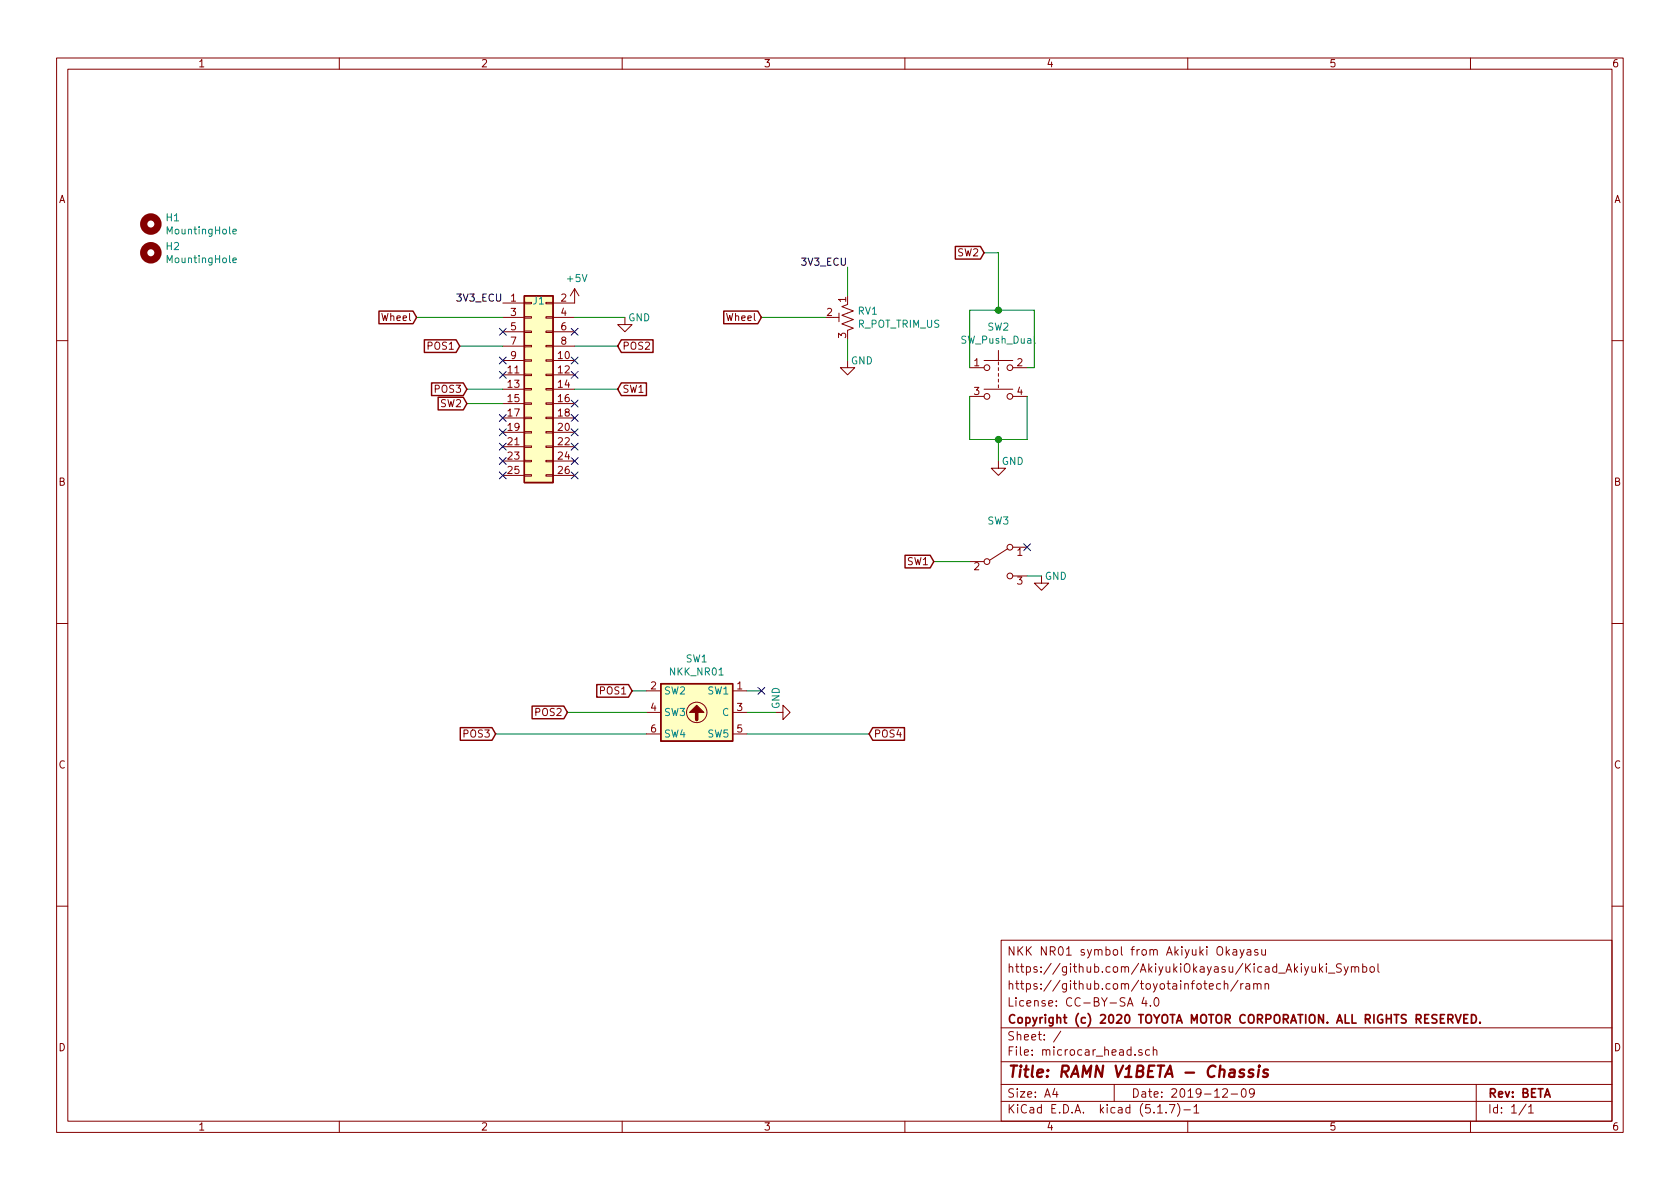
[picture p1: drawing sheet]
<svg xmlns="http://www.w3.org/2000/svg" width="297mm" height="210mm" viewBox="0 0 297 210" stroke-linecap="round" stroke-linejoin="round" font-family="sans-serif">
<g fill="none" stroke="#840000" stroke-width=".18">
<path d="M10 10.3h277v189.9h-277zM12 12.2h273v186.1h-273zM60 10.3v1.9M110 10.3v1.9M160 10.3v1.9M210 10.3v1.9M260 10.3v1.9M88.9 56.1h3.8M88.9 53.6h3.8M88.9 58.7h3.8M92.7 58.5h1.3v.3h-1.3zM92.7 56h1.3v.3h-1.3z"/>
<path d="M92.7 53.5h1.3v.2h-1.3zM96.5 58.5h1.3v.3h-1.3zM96.5 56h1.3v.3h-1.3zM96.5 53.5h1.3v.2h-1.3zM97.8 56.1h3.8M97.8 58.7h3.8M101.6 51l-.8 1.3M101.6 51v2.6h-3.8M101.6 51l.8 1.3M110.5 56.1v1.3h1.3l-1.3 1.3-1.3-1.3h1.3M147.3 56.1h1M148.3 55.4v1.5"/>
<path d="M149.9 53.8l-1.1 .4 2.1 .8-2.1 .7 2.1 .8-2.1 .8 2.1 .7-1 .4M10 60.2h2M88.9 63.7h3.8M88.9 66.3h3.8M88.9 68.8h3.8M88.9 71.4h3.8M88.9 73.9h3.8M88.9 76.4h3.8M88.9 79h3.8M88.9 61.2h3.8M92.7 73.8h1.3v.2h-1.3zM92.7 76.3h1.3v.3h-1.3z"/>
<path d="M92.7 78.9h1.3v.2h-1.3zM92.7 71.2h1.3v.3h-1.3zM92.7 66.2h1.3v.2h-1.3zM92.7 63.6h1.3v.3h-1.3zM92.7 61.1h1.3v.2h-1.3zM92.7 68.7h1.3v.3h-1.3zM96.5 73.8h1.3v.2h-1.3zM96.5 76.3h1.3v.3h-1.3zM96.5 78.9h1.3v.2h-1.3zM96.5 71.2h1.3v.3h-1.3zM96.5 66.2h1.3v.2h-1.3zM96.5 63.6h1.3v.3h-1.3z"/>
<path d="M96.5 61.1h1.3v.2h-1.3zM96.5 68.7h1.3v.3h-1.3zM97.8 63.7h3.8M97.8 66.3h3.8M97.8 68.8h3.8M97.8 71.4h3.8M97.8 73.9h3.8M97.8 76.4h3.8M97.8 79h3.8M97.8 61.2h3.8M149.9 63.7v1.3h1.2l-1.2 1.3-1.3-1.3h1.3M171.4 65h2.6"/>
<path d="M171.4 70.1h2.6M174 63.7h5.1M174 68.8h5.1M176.5 62v1.7M176.5 64v.5M176.5 65v.5M176.5 66v.5M176.5 67.1v.5M176.5 68.1v.5M179.1 65h2.5M179.1 70.1h2.5M285 60.2h2"/>
<path d="M88.9 81.5h3.8M88.9 84.1h3.8M92.7 81.4h1.3v.3h-1.3zM92.7 83.9h1.3v.3h-1.3zM96.5 81.4h1.3v.3h-1.3zM96.5 83.9h1.3v.3h-1.3zM97.8 81.5h3.8M97.8 84.1h3.8M171.4 99.3h2.6M176.5 81.5v1.3h1.3l-1.3 1.3-1.2-1.3h1.2M178.2 97l-3.2 2.1M179.1 96.8h2.5"/>
<path d="M10 110.3h2M179.1 101.8h2.5M184.1 101.8v1.3h1.3l-1.3 1.3-1.2-1.3h1.2M285 110.3h2M114.3 122.2h2.5M114.3 126h2.5M114.3 129.8h2.5M129.5 122.2h2.6M129.5 126h2.6M129.5 129.8h2.6M137.2 126h1.2v-1.3l1.3 1.3-1.3 1.2v-1.2M10 160.2h2"/>
<path d="M177 166.3h108v32h-108zM202.3 176.3l-.4 1.1h.9M202.6 176.9v1M203.4 177.8v.1M204.2 176.6l.2-.2a.8 .8 0 0 1 .5 .8 .8 .8 0 0 1-.5 .7l-.2-.1-.2-.4zM213.8 174.4l.7-.1v-.3l-.5-.1-.2 .2 .1 .7h.6M215.8 174l-.4-.1-.3 .3 .1 .6 .2 .1 .4-.1M216.5 174.1l.2-.2 .3 .1 .1 .9M216.5 173.4v1.5M216.8 167.4v1.5M217 168.3l.4 .6M217.4 167.9l-.6 .6"/>
<path d="M218 168h.6l.1 .9M218.7 168.3h-.5a.29 .29 0 0 0-.3 .3 .29 .29 0 0 0 .3 .3l.5-.1M218.9 173.3l-1.3 2M219.3 167.9l.3 1M219.4 173.9v1M219.8 173.9l-.4 .3M220 167.9l-.5 1.4-.2 .1M220.3 174h.6l.1 .9M220.5 168h.6l.1 .9M221 174.3l-.6 .1a.29 .29 0 0 0-.2 .2 .29 .29 0 0 0 .2 .3l.6-.1M221.2 168.3h-.5l-.3 .2 .3 .4 .5-.1M221.7 174.1l.2-.2 .3 .1 .1 .9"/>
<path d="M221.7 173.9v1M222.3 174.1a.36 .36 0 0 1 .3-.2 .36 .36 0 0 1 .4 .2v.8M222.4 168l-.4-.1-.2 .2 .1 .2 .5 .2v.3h-.6M223.1 167.9v.8a.39 .39 0 0 0 .6 .1M223.7 174.1l.2-.2 .3 .1 .1 .9M223.7 173.9v1M223.7 167.9v1M232 170.9v1h.4l.2-.1M232.6 170.9v1M233.3 170.4v1.5M233.5 171.4l.4 .5M233.9 170.9l-.6 .6"/>
<path d="M234.5 170.4v.2M234.5 170.9v1M234.9 172.1h1.1M237.2 170.5l-.6-.1-.3 .3 .1 .3 .7 .4v.4a.62 .62 0 0 1-.8 .1M237.6 170.9l.4 1M238.4 170.9l-.5 1.4-.3 .1M238.9 171.1l.2-.2 .4 .1 .1 .9M238.9 170.9v1M239.6 171.1a.36 .36 0 0 1 .3-.2 .36 .36 0 0 1 .3 .2v.8M240.9 171l.5-.1 .3 .3-.1 .6-.2 .1h-.5M240.9 170.4v1.5M242.3 171.1l.2-.2 .4 .2 .1 .5-.1 .3h-.4l-.2-.1z"/>
<path d="M243.6 170.4v1.3l.3 .2M285 160.2h2M60 198.3v1.9M110 198.3v1.9M160 198.3v1.9M177 194.8h108M177 191.8h108M177 187.8h108M177 181.8h108M186.5 192.5l-.4 1h1M186.8 193v1M187.6 182.3l-1.3 2"/>
<path d="M197 191.8v3M200.7 186.5v.1M201.9 185.7a.37 .37 0 0 0-.6 .1l.1 .2 .5 .2 .1 .1-.2 .3-.5-.1M203.3 185.7l-.5-.1-.3 .3 .1 .6 .2 .1 .5-.1M203.9 185.7h.1a.37 .37 0 0 1 .5 .1v.8M203.9 185.1v1.5M204.7 196.8h.8M206.2 196.7v.1M206.8 195.3h.9l-.6 1.5M208.2 195.1a1.71 1.71 0 0 1 0 2.3M209.3 196.3h1.2M210 198.3v1.9"/>
<path d="M211.1 195.8l.4-.5v1.5M211.1 196.8h.9M216.2 192.7l.2-.2h.4l.2 .5-.9 1h.9M217.7 193.5h1.1M219.6 192.7l.4-.2a.94 .94 0 0 1 0 1.5 .82 .82 0 0 1-.4-1.3zM221.8 193.2l-.3 .3h-.3l-.3-.3v-.4l.2-.2 .4-.1 .2 .2a1.13 1.13 0 0 1-.2 1.2l-.4 .1M260 198.3v1.9M261 191.8v6.5M269.8 195.2l-1.2 2M270.3 195.8l.4-.5v1.5M270.3 196.8h.8"/>
<circle cx="174.5" cy="65" r=".51"/>
<circle cx="174.5" cy="70.1" r=".51"/>
<circle cx="178.6" cy="65" r=".51"/>
<circle cx="178.6" cy="70.1" r=".51"/>
<circle cx="174.5" cy="99.3" r=".51"/>
<circle cx="178.6" cy="96.8" r=".51"/>
<circle cx="178.6" cy="101.8" r=".51"/>
<circle cx="123.2" cy="126" r="1.8"/>
</g>
<path d="M220 189.2a.52 .52 0 0 0-.8 .3l.2 .3 .5 .1 .1 .3-.4 .2-.5-.1M221.6 189.2a.52 .52 0 0 0-.8 .3l.3 .3 .4 .1 .1 .3-.3 .2-.6-.1M222.6 189.1l-.2 1.3M222.7 188.4l-.1 .2 .2-.1-.1-.1-.1 .2M224.2 189.2a.49 .49 0 0 0-.8 .3l.1 .2 .4 .1 .3 .3-.3 .3-.6-.1" fill="none" stroke="#840000" stroke-width=".41"/>
<path d="M257.3 179.4l.5 1.5 .5-1.5M259.5 179.4h-.7v1.5h.7M260.2 179.4a.76 .76 0 0 1 .8 .8 .76 .76 0 0 1-.8 .7zM258.8 180.1h.5M261.7 180.8v.1" fill="none" stroke="#840000" stroke-width=".3"/>
<g fill="none" stroke="#840000" stroke-width="1.3">
<circle cx="26.7" cy="39.6" r="1.27"/>
<circle cx="26.7" cy="44.7" r="1.27"/>
</g>
<path d="M41.2 40.9l.6-.1-.1-.2-.3-.1-.2 .2v.6h.5M41.2 46l.6-.1-.1-.2-.3-.1-.2 .2v.6h.5M182.9 59.4v1.1l.2 .2" fill="none" stroke="#008484" stroke-width=".18"/>
<g fill="#ffffc2" stroke="#ffffc2" stroke-width=".18">
<path d="M92.7 52.3h5.1v33h-5.1z"/>
<path d="M116.8 120.9h12.7v10.2h-12.7z"/>
</g>
<g fill="none" stroke="#840000" stroke-width=".25">
<path d="M67 55h6l.7 1.1-.7 1.1h-6zM92.7 52.3h5.1v33h-5.1zM128 55h6l.6 1.1-.6 1.1h-6zM168.9 43.6h4.5l.6 1.1-.6 1.1h-4.5zM75 60.1h5.6l.7 1.1-.7 1.1h-5.6zM76.3 67.7h5.6l.6 1.1-.6 1.1h-5.6zM77.5 70.3h4.4l.6 1.1-.6 1.1h-4.4zM109.9 67.7h4.4v2.2h-4.4l-.7-1.1zM109.9 60.1h5.6v2.2h-5.6l-.7-1.1zM160 98.2h4.5l.6 1.1-.6 1.1h-4.5zM81.4 128.7h5.6l.6 1.1-.6 1.1h-5.6zM94.1 124.9h5.6l.6 1.1-.6 1.1h-5.6z"/>
<path d="M105.5 121.1h5.6l.7 1.1-.7 1.1h-5.6zM116.8 120.9h12.7v10.2h-12.7zM154.3 128.7h5.6v2.2h-5.6l-.6-1.1z"/>
</g>
<path d="M123.2 126v1.2z" fill="none" stroke="#840000" stroke-width=".63"/>
<path d="M121.9 126l1.3-1.3 1.3 1.3z" fill="#840000" stroke="#840000" stroke-width=".18"/>
<g fill="none" stroke="#008400" stroke-width=".18">
<path d="M73.7 56.1h15.2M101.6 56.1h8.9M134.6 56.1h11.4M149.9 47.2v5.1M149.9 59.9v3.8M174 44.7h2.5v10.2M81.3 61.2h7.6M82.5 71.4h6.4M82.5 68.8h6.4M101.6 68.8h7.6M101.6 61.2h7.6M171.4 65v-10.1h11.5v10.1h-1.3"/>
<path d="M171.4 70.1v7.6h10.2v-7.6M176.5 77.7v3.8M165.1 99.3h6.3M181.6 101.8h2.5M87.6 129.8h26.7M100.3 126h14M111.8 122.2h2.5M132.1 122.2h2.5M132.1 126h5.1M132.1 129.8h21.6"/>
</g>
<g fill="#008400" stroke="#008400" stroke-width=".25">
<circle cx="176.5" cy="77.7" r=".51"/>
<circle cx="176.5" cy="54.9" r=".51"/>
</g>
<g fill="none" stroke="#000084" stroke-width=".18">
<path d="M88.3 58.1l1.2 1.2M89.5 58.1l-1.2 1.2M101 58.1l1.2 1.2M102.2 58.1l-1.2 1.2M88.3 63.1l1.2 1.3M88.3 65.7l1.2 1.2M88.3 73.3l1.2 1.2M88.3 75.8l1.2 1.3M88.3 78.4l1.2 1.2M89.5 78.4l-1.2 1.2M89.5 75.8l-1.2 1.3M89.5 63.1l-1.2 1.3"/>
<path d="M89.5 65.7l-1.2 1.2M89.5 73.3l-1.2 1.2M101 65.7l1.2 1.2M101 63.1l1.2 1.3M101 70.8l1.2 1.2M101 78.4l1.2 1.2M101 73.3l1.2 1.2M101 75.8l1.2 1.3M102.2 65.7l-1.2 1.2M102.2 63.1l-1.2 1.3M102.2 70.8l-1.2 1.2M102.2 73.3l-1.2 1.2"/>
<path d="M102.2 75.8l-1.2 1.3M102.2 78.4l-1.2 1.2M88.3 80.9l1.2 1.2M88.3 83.5l1.2 1.2M89.5 83.5l-1.2 1.2M89.5 80.9l-1.2 1.2M101 83.5l1.2 1.2M101 80.9l1.2 1.2M102.2 83.5l-1.2 1.2M102.2 80.9l-1.2 1.2M181 96.2l1.2 1.2M182.2 96.2l-1.2 1.2"/>
<path d="M134 121.6l1.2 1.2M135.2 121.6l-1.2 1.2"/>
</g>
<text font-size="2.8" fill="#840000" x="178" y="190.5">Title: RAMN V1BETA - Chassis</text>
<g font-size="2.1" fill="#840000">
<text x="178" y="172">https://github.com/AkiyukiOkayasu/Kicad_Akiyuki_Symbol</text>
<text x="178" y="169">NKK NR01 symbol from Akiyuki Okayasu</text>
<text x="178" y="178">License: CC-BY-SA 4.0</text>
<text x="178" y="175">https://github.com/toyotainfotech/ramn</text>
<text x="178" y="184">Sheet: /</text>
<text x="178" y="181">Copyright (c) 2020 TOYOTA MOTOR CORPORATION. ALL RIGHTS RESERVED.</text>
<text x="178" y="186.7">File: microcar_head.sch</text>
<text x="178" y="196.9">KiCad E.D.A. kicad (5.1.7)-1</text>
<text x="178" y="194.1">Size: A4</text>
<text x="200" y="194.1">Date: 2019-12-09</text>
<text x="263" y="194.1">Rev: BETA</text>
<text x="263" y="196.9">Id: 1/1</text>
</g>
<g font-size="1.8" fill="#840000">
<text x="35" y="11.9">1</text>
<text x="85" y="11.9">2</text>
<text x="135" y="11.9">3</text>
<text x="185" y="11.9">4</text>
<text x="235" y="11.9">5</text>
<text x="285" y="11.9">6</text>
<text x="10.4" y="35.9">A</text>
<text x="285.4" y="35.9">A</text>
<text x="169.4" y="45.3">SW2</text>
<text x="90.3" y="53.3">1</text>
<text x="99.2" y="53.3">2</text>
<text x="149.6" y="53.4" transform="rotate(-90 149.6 53.4)">1</text>
<text x="67.7" y="56.8">Wheel</text>
<text x="90.3" y="55.9">3</text>
<text x="90.3" y="58.4">5</text>
<text x="99.2" y="55.9">4</text>
<text x="99.2" y="58.4">6</text>
<text x="128.6" y="56.8">Wheel</text>
<text x="146.2" y="55.9">2</text>
<text x="149.6" y="59.8" transform="rotate(-90 149.6 59.8)">3</text>
<text x="75.8" y="61.8">POS1</text>
<text x="90.3" y="61">7</text>
<text x="90.3" y="63.5">9</text>
<text x="98.7" y="63.5">10</text>
<text x="99.2" y="61">8</text>
<text x="110" y="61.8">POS2</text>
<text x="172.2" y="64.8">1</text>
<text x="179.9" y="64.8">2</text>
<text x="77" y="69.5">POS3</text>
<text x="89.8" y="66">11</text>
<text x="89.8" y="68.6">13</text>
<text x="89.8" y="71.1">15</text>
<text x="98.7" y="66">12</text>
<text x="98.7" y="68.6">14</text>
<text x="98.7" y="71.1">16</text>
<text x="110" y="69.5">SW1</text>
<text x="172.2" y="69.8">3</text>
<text x="179.9" y="69.8">4</text>
<text x="77.9" y="72">SW2</text>
<text x="89.8" y="73.7">17</text>
<text x="89.8" y="76.2">19</text>
<text x="98.7" y="73.7">18</text>
<text x="98.7" y="76.2">20</text>
<text x="89.8" y="78.7">21</text>
<text x="89.8" y="81.3">23</text>
<text x="89.8" y="83.8">25</text>
<text x="98.7" y="78.7">22</text>
<text x="98.7" y="81.3">24</text>
<text x="98.7" y="83.8">26</text>
<text x="10.4" y="85.9">B</text>
<text x="285.4" y="85.9">B</text>
<text x="160.5" y="99.9">SW1</text>
<text x="172.2" y="100.8">2</text>
<text x="179.9" y="98.3">1</text>
<text x="179.9" y="103.4">3</text>
<text x="106.2" y="122.8">POS1</text>
<text x="115.1" y="121.9">2</text>
<text x="115.1" y="125.7">4</text>
<text x="130.3" y="121.9">1</text>
<text x="130.3" y="125.7">3</text>
<text x="82.1" y="130.4">POS3</text>
<text x="94.8" y="126.6">POS2</text>
<text x="115.1" y="129.5">6</text>
<text x="130.3" y="129.5">5</text>
<text x="154.5" y="130.4">POS4</text>
<text x="10.4" y="135.9">C</text>
<text x="285.4" y="135.9">C</text>
<text x="10.4" y="185.9">D</text>
<text x="285.4" y="185.9">D</text>
<text x="35" y="199.9">1</text>
<text x="85" y="199.9">2</text>
<text x="135" y="199.9">3</text>
<text x="185" y="199.9">4</text>
<text x="235" y="199.9">5</text>
<text x="285" y="199.9">6</text>
</g>
<g font-size="1.8" fill="#008484">
<text x="29.4" y="39.1">H1</text>
<text x="29.8" y="41.4">MountingHole</text>
<text x="29.4" y="44.2">H2</text>
<text x="29.8" y="46.5">MountingHole</text>
<text x="94.3" y="53.8">J1</text>
<text x="100.4" y="49.9">+5V</text>
<text x="111.1" y="56.8">GND</text>
<text x="151.6" y="58">R_POT_TRIM_US</text>
<text x="151.7" y="55.6">RV1</text>
<text x="174.6" y="58.5">SW2</text>
<text x="150.4" y="64.4">GND</text>
<text x="170.1" y="60.8">SW_Push_Dual</text>
<text x="177.1" y="82.2">GND</text>
<text x="174.6" y="92.8">SW3</text>
<text x="184.7" y="102.5">GND</text>
<text x="118.5" y="119.5">NKK_NR01</text>
<text x="121.3" y="117.1">SW1</text>
<text x="117.3" y="122.8">SW2</text>
<text x="125.2" y="122.8">SW1</text>
<text x="137.8" y="125.4" transform="rotate(-90 137.8 125.4)">GND</text>
<text x="117.3" y="126.6">SW3</text>
<text x="117.3" y="130.4">SW4</text>
<text x="125.2" y="130.4">SW5</text>
<text x="127.8" y="126.6">C</text>
</g>
<g font-size="1.8">
<text x="142" y="47">3V3_ECU</text>
<text x="81" y="53.3">3V3_ECU</text>
</g>
</svg>
